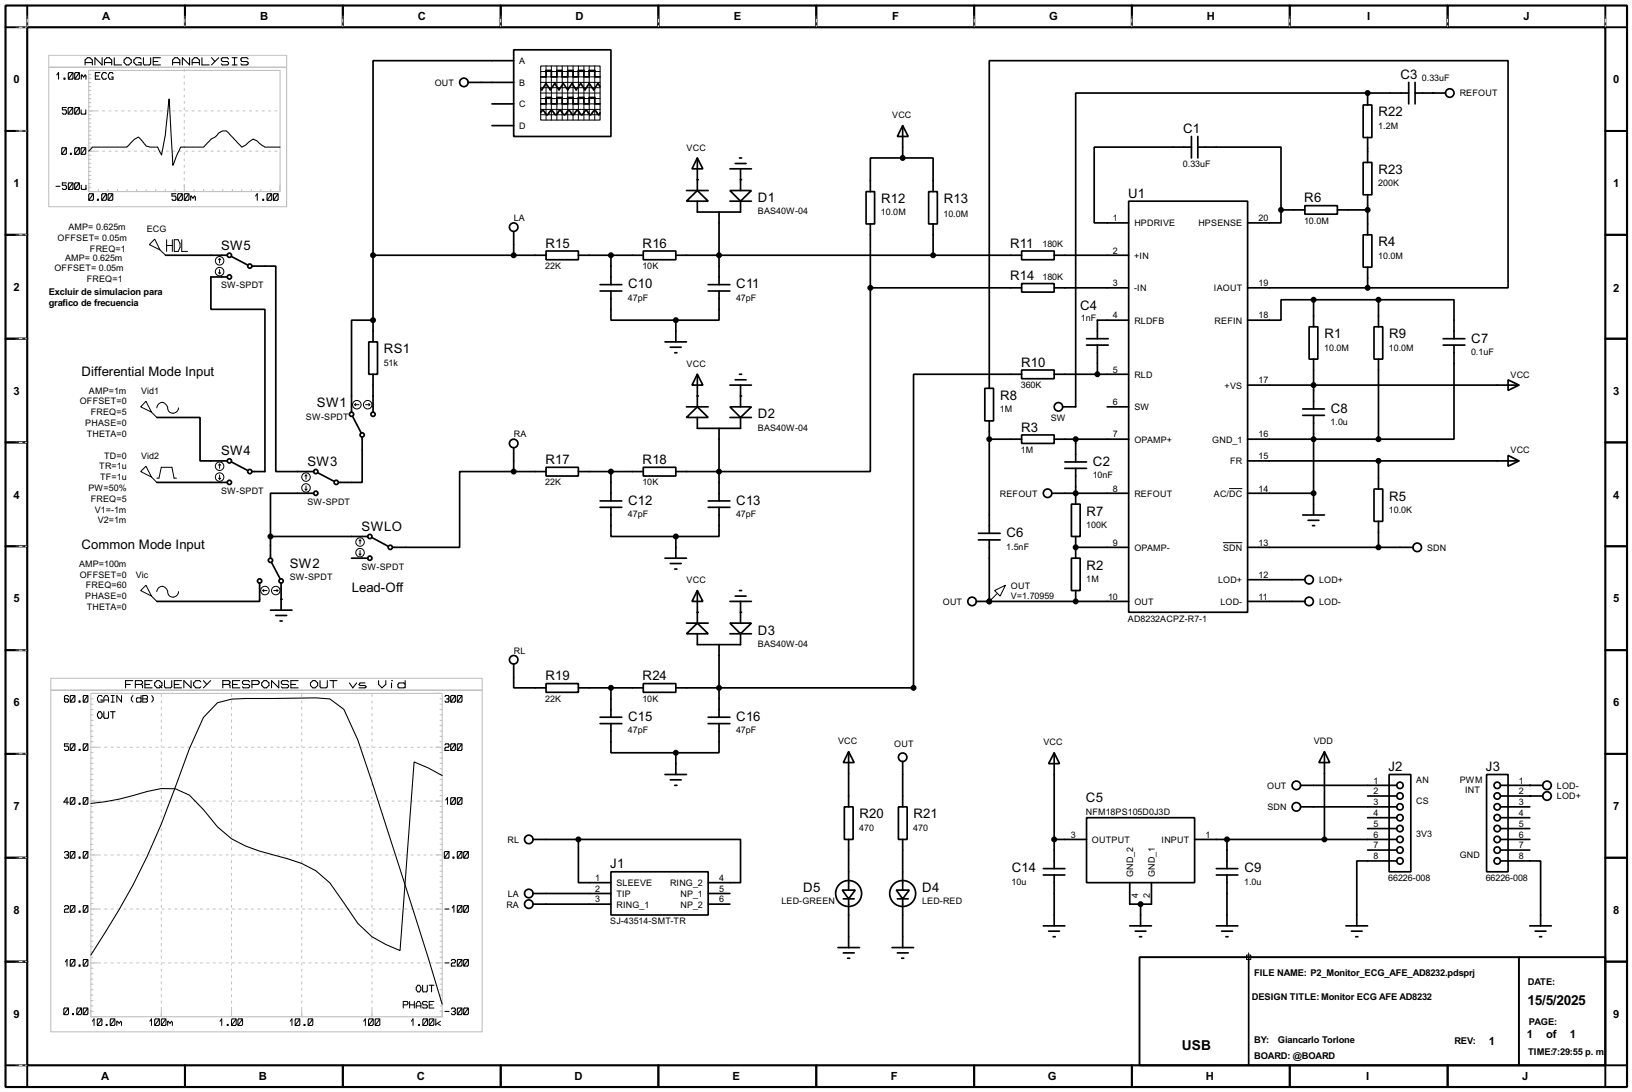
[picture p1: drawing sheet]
<svg xmlns="http://www.w3.org/2000/svg" width="383mm" height="256mm" viewBox="0 0 383 256" stroke-linecap="round" stroke-linejoin="round" font-family="sans-serif">
<path d="M1.3 1.3h381v254h-381zM6.4 6.4h370.8v243.8h-370.8z" fill="none" stroke="#000" stroke-width=".5"/>
<g fill="none" stroke="#000" stroke-width=".45">
<path d="M6.4 1.3v5.1h-5.1M43.5 1.3v5.1M80.6 1.3v5.1M117.7 1.3v5.1M154.7 1.3v5.1M191.8 1.3v5.1M228.9 1.3v5.1M266 1.3v5.1M303.1 1.3v5.1M340.2 1.3v5.1M377.2 1.3v5.1h5.1M1.3 30.8h5.1"/>
<path d="M377.2 30.8h5.1M1.3 55.2h5.1M377.2 55.2h5.1M1.3 79.6h5.1M377.2 79.6h5.1M1.3 103.9h5.1M377.2 103.9h5.1M1.3 128.3h5.1M377.2 128.3h5.1M1.3 152.7h5.1M377.2 152.7h5.1M1.3 177.1h5.1"/>
<path d="M377.2 177.1h5.1M1.3 201.5h5.1M377.2 201.5h5.1M1.3 225.9h5.1M267.8 224.8h109.4v25.4h-109.4zM356.9 224.8v25.4M377.2 225.9h5.1M1.3 250.2h5.1v5.1M43.5 250.2v5.1M80.6 250.2v5.1M117.7 250.2v5.1M154.7 250.2v5.1"/>
<path d="M191.8 250.2v5.1M228.9 250.2v5.1M266 250.2v5.1M303.1 250.2v5.1M340.2 250.2v5.1M382.3 250.2h-5.1v5.1"/>
</g>
<g fill="none" stroke="#fff" stroke-width=".23">
<path d="M3.9 6.4h2.3M6.4 3.9v2.3M43.3 16.3v28.7M43.5 3.9v2.3M80.6 3.9v2.3M117.7 3.9v2.3M154.7 3.9v2.3M191.8 3.9v2.3M228.9 3.9v2.3M266 3.9v2.3M303.1 3.9v2.3M340.2 3.9v2.3"/>
<path d="M377.2 3.9v2.3M3.9 30.8h2.3M21.1 35.5h44.5M21.1 26.1h44.5M3.9 55.2h2.3M3.9 79.6h2.3M3.9 103.9h2.3M3.9 128.3h2.3M3.9 152.7h2.3M3.9 177.1h2.3M21.6 175.5h82.1M37.9 163.1v75.7"/>
<path d="M54.4 163.1v75.7M70.9 163.1v75.7M87.4 163.1v75.7M21.6 188.2h82.1M3.9 201.5h2.3M21.6 213.5h82.1M21.6 200.8h82.1M3.9 225.9h2.3M21.6 226.2h82.1M3.9 250.2h2.3"/>
</g>
<g fill="none" stroke="#000" stroke-width=".23" stroke-dasharray=".5 1">
<path d="M3.9 6.4h2.3M6.4 3.9v2.3M43.5 3.9v2.3M80.6 3.9v2.3M117.7 3.9v2.3M154.7 3.9v2.3M191.8 3.9v2.3M228.9 3.9v2.3M266 3.9v2.3M303.1 3.9v2.3M340.2 3.9v2.3M377.2 3.9v2.3"/>
<path d="M3.9 30.8h2.3M3.9 55.2h2.3M3.9 79.6h2.3M3.9 103.9h2.3M3.9 128.3h2.3M3.9 152.7h2.3M3.9 177.1h2.3M3.9 201.5h2.3M3.9 225.9h2.3M3.9 250.2h2.3"/>
</g>
<g fill="none" stroke="#000" stroke-width=".23">
<path d="M127.1 19.4h13.9M127.1 16.8h13.9M127.1 18.1h13.9M128.3 15.5v12.7M129.6 15.5v12.7M130.9 15.5v12.7M132.1 15.5v12.7M133.4 15.5v12.7M134.7 15.5v12.7M135.9 15.5v12.7M137.2 15.5v12.7M138.5 15.5v12.7"/>
<path d="M139.8 15.5v12.7M127.1 20.6h13.9M127.1 23.2h13.9M127.1 24.4h13.9M127.1 25.7h13.9M127.1 27h13.9M127.1 21.9h13.9M36.4 56.2l1.2 2.5-2.5-1.2zM37.6 58.7l1.3 1.3M39.2 56.3v2.8M39.2 57.7h1.3M40.5 56.3v2.8"/>
<path d="M41 56.3h.9l.4 .9v.9l-.4 1h-.9zM42.7 56.3v2.8h1.4M51.4 64.1l.2 .2M51.6 60.8v1M51.6 63.3v1M51.6 60.8l.3 .2M51.6 60.8l-.2 .2M51.9 64.1l-.3 .2M34.3 94.3l1.3 2.5-2.5-1.2zM35.6 96.8l1.3 1.3M36.9 95.8a1.28 1.28 0 0 1 1.2-1.3 1.28 1.28 0 0 1 1.3 1.3 1.28 1.28 0 0 0 1.3 1.3 1.28 1.28 0 0 0 1.3-1.3M83.4 95.1h1"/>
<path d="M83.4 95.1l.2 .2M83.6 94.8l-.2 .3M85.9 95.1h1M86.7 94.8l.2 .3M86.9 95.1l-.2 .2M33.1 110.8l1.2-1.3 1.3 2.6zM35.6 112.1l1.3 1.2M36.9 112.3h.5l.5-2.5h2.5l.5 2.5h.6M51.4 112.3l.2 .3M51.6 109l.3 .3M51.6 109l-.2 .3M51.6 109v1"/>
<path d="M51.6 111.6v1M51.9 112.3l-.3 .3M71.7 114.9l.2 .2M71.9 111.6l.3 .2M71.9 111.6l-.2 .2M71.9 111.6v1M71.9 114.1v1M72.2 114.9l-.3 .2M288.8 114.8h3.1M33.1 138.7l1.2-1.2 1.3 2.5zM36.9 139a1.28 1.28 0 0 1 1.2-1.3 1.28 1.28 0 0 1 1.3 1.3 1.28 1.28 0 0 0 1.3 1.3 1.28 1.28 0 0 0 1.3-1.3M61.8 138.7l.2 .3"/>
<path d="M61.8 138.7h1M62 138.5l-.2 .2M64.3 138.7h1M65.1 138.5l.2 .2M65.3 138.7l-.2 .3M84.4 130.1l.2 .3M84.6 126.8l.3 .3M84.6 126.8l-.2 .3M84.6 126.8v1M84.6 129.3v1.1M84.9 130.1l-.3 .3M233.7 138.7l2.6-1.2-1.3 2.5z"/>
<path d="M234.2 139.5l-1.7 1.8M287.4 127.5h4.5M35.6 140l1.3 1.3M24 163.6l-.2-.2h-.5l-.4 .5v.5l.4 .5h.7v-.5h-.3M24.4 164.4h1.1M24.4 164.9v-1l.4-.5h.4l.3 .5v1M26.1 164.9h.8M26.1 163.4h.8M26.5 163.4v1.5M28.6 163.4v1.5l-1.1-1.5v1.5M31.3 163.4l-.4 .5v.5l.4 .5M33.2 164.2l-.2-.3h-.8l-.1 .3 .1 .7h.8l.2-.2"/>
<path d="M33.2 163.4v1.5M33.6 163.4h.9l.2 .2-.2 .6 .2 .5-.2 .2h-.9zM33.6 164.2h.9M35.7 163.4l.3 .5v.5l-.3 .5M21.7 239.9l.4-.6v1.6M23 239.3h.8l.2 .3v1l-.2 .3h-.8l-.1-.3v-1zM24 239.3l-1.1 1.6M26.1 239.3h.7l.2 .3v1l-.2 .3h-.7l-.2-.3v-1zM27 239.3l-1.1 1.6M27.5 239.9v1M35.2 239.9l.4-.6v1.6M36.5 239.3h.8l.2 .3v1l-.2 .3h-.8l-.1-.3v-1z"/>
<path d="M37.5 239.3l-1.1 1.6M38.1 239.3h.7l.2 .3v1l-.2 .3h-.7l-.2-.3v-1zM39 239.3l-1.1 1.6M39.4 239.9v1M51.7 239.9l.4-.6v1.6M54.6 239.3h.7l.2 .3v1l-.2 .3h-.7l-.2-.3v-1zM55.5 239.3l-1.1 1.6M56.1 239.3h.7l.2 .3v1l-.2 .3h-.7l-.2-.3v-1zM57 239.3l-1.1 1.6M68.2 239.9l.4-.6v1.6M69.5 239.3h.8l.2 .3v1l-.2 .3h-.8l-.1-.3v-1zM70.5 239.3l-1.1 1.6"/>
<path d="M72.6 239.3h.7l.2 .3v1l-.2 .3h-.7l-.2-.3v-1zM73.5 239.3l-1.1 1.6M85.5 239.9l.4-.6v1.6M86.8 239.3h.7l.2 .3v1l-.2 .3h-.7l-.2-.3v-1zM87.7 239.3l-1.1 1.6M88.3 239.3h.8l.2 .3v1l-.2 .3h-.8l-.1-.3v-1zM89.3 239.3l-1.1 1.6M94.8 236h.9l.2-.5-.2-.3h-.9v1.6M96.3 236h1.1M96.3 235.2v1.6M96.7 239.9l.4-.6v1.6M97.4 235.2v1.6"/>
<path d="M97.8 236.8v-1l.4-.6h.4l.3 .6v1M97.8 236.3h1.1M99.5 239.3h.8l.2 .3v1l-.2 .3h-.8l-.1-.3v-1zM100.4 235.5l-.2-.3h-.7l-.2 .3 .2 .5h.7l.2 .5-.2 .3h-.7l-.2-.3M100.5 239.3l-1.1 1.6M100.9 236h.7M101 239.3h.8l.2 .3v1l-.2 .3h-.8l-.1-.3v-1zM102 235.2h-1.1v1.6h1.1M102 239.3l-1.1 1.6M102.4 239.3v1.6M103.5 239.9l-1.1 .7M292.4 224.8h2"/>
<path d="M292.9 224.3h1v1.1h-1zM293.4 223.8v2.1M25 240.6h.2v.3h-.2zM27.5 240.1l.1-.2 .4 .5 .4-.5 .2 .2v.8M39.4 240.1l.2-.2 .4 .5 .3-.5 .2 .2v.8M53.4 240.6h.2v.3h-.2zM71.5 240.6h.2v.3h-.2zM98.4 240.6h.2v.3h-.2zM102.8 240.4l.7 .5"/>
<circle cx="51.6" cy="61.3" r="1"/>
<circle cx="51.6" cy="63.8" r="1"/>
<circle cx="83.8" cy="95.1" r="1"/>
<circle cx="86.4" cy="95.1" r="1"/>
<circle cx="51.6" cy="109.5" r="1"/>
<circle cx="51.6" cy="112.1" r="1"/>
<circle cx="71.9" cy="114.6" r="1"/>
<circle cx="71.9" cy="112.1" r="1"/>
<circle cx="62.2" cy="138.7" r="1"/>
<circle cx="64.8" cy="138.7" r="1"/>
<circle cx="84.6" cy="127.3" r="1"/>
<circle cx="84.6" cy="129.8" r="1"/>
</g>
<g fill="none" stroke="#000" stroke-width=".4">
<path d="M110 19.4h10.7M120.7 11.7h22.9v20.4h-22.9zM120.7 14.3h-33v45.7M127.1 18.1h1.2v-1.5h1.3v1.5h1.3v-1.5h1.2v1.5h1.3v-1.5h1.3v1.5h1.2v-1.5h1.3v1.5h1.3v-1.5h1.3v1.5h1.2M331 19.4v5M332.5 19.4v5M115.6 24.4h5.1M115.6 29.5h5.1M127.1 26.5l.5-.5 .4 .3a.58 .58 0 0 0 .6 .7 .58 .58 0 0 0 .5-.7l.2-.2a.6 .6 0 0 1 .9 .5l.4 .4 .4-.4a.58 .58 0 0 1 .6-.6 .58 .58 0 0 1 .6 .6l.2 .2a.6 .6 0 0 0 .8-.5l.5-.3 .4 .3a.58 .58 0 0 0 .6 .7 .58 .58 0 0 0 .5-.7l.5-.3 .5 .5a.54 .54 0 0 0 .7 .3l.2-.2a.58 .58 0 0 1 .6-.6 .58 .58 0 0 1 .6 .6l.4 .4 .5-.5a.54 .54 0 0 1 .8-.4l.8 .9 .2-.5M127.1 24.4h1.2v-1.5h1.3v1.5h1.3v-1.5h1.2v1.5h1.3v-1.5h1.3v1.5h1.2v-1.5h1.3v1.5h1.3v-1.5h1.3v1.5h1.2M141 20.4l-.5-.8-1 1.5-1-1.5-1 1.5-1-1.5-1.1 1.5-1-1.5-1 1.5-1-1.5-1 1.5-1-1.5-1.1 1.5-1-1.5-1 1.5-.2-.2M163.9 37.1l1.3 2.6h-2.6z"/>
<path d="M163.9 37.1v7.7M171.5 39.7h5.1M172.8 38.4h2.5M173.8 37.1h.5M174 39.7v5.1M212.1 29.5l1.3 2.6h-2.5zM212.1 37.1h-7.6v7.9M212.1 37.1h7.2v7.9M212.1 29.5v7.6M280 34.6h-22.9v17.8h8.1M280 32.1v5M281.5 34.6h19.5v14.7"/>
<path d="M281.5 32.1v5M320.3 24.7h2.1v7.6h-2.1zM320.3 38.2h2.1v7.6h-2.1zM321.4 21.9h-68.6v73.7h-3.1M321.4 21.9v2.8M321.4 32.3v5.9M321.4 21.9h9.6M332.5 21.9h7.2M38.9 60h14.5M87.7 60v20.3M87.7 60h40.6M120.7 54.4v5.6"/>
<path d="M128.3 59h7.6v2h-7.6zM135.9 60h15.3M143.6 60v6.9M151.2 59h7.6v2h-7.6zM158.8 60h81.3M161.3 47.3l2.6-2.5 2.5 2.5zM161.3 44.8h5.1M163.9 47.3v2.5h10.1v-2.5M169 49.8v17.1M171.5 44.8h5.1l-2.6 2.5zM171.5 47.3h5.1M203.5 45h2v7.6h-2z"/>
<path d="M204.5 52.6v15M218.2 45h2.1v7.6h-2.1zM219.3 52.6v7.4M240.1 59h7.6v2h-7.6zM247.7 60h17.5M265.2 47.3h28v96.5h-28zM301 49.3v3.1h-7.8M301 49.3h5.6M306.6 48.3h7.7v2h-7.7zM314.3 49.3h7.1M320.3 55.2h2.1v7.6h-2.1zM321.4 45.8v9.4"/>
<path d="M53.4 65.1h-3.8v7.6h12.7v38.1h-3.1M54.4 60.3l3.8 2M59.2 62.5h5.6v48.3h8.9M87.7 75.2h-5.1v21.6M141 68.4h5.1M141 66.9h5.1M143.6 68.4v6.8h15.2M158.8 75.2v5.1M166.4 68.4h5.1M166.4 66.9h5.1M169 68.4v6.8h-10.2M204.5 67.6v43.2h-45.7"/>
<path d="M204.5 67.6h35.6M240.1 66.6h7.6v2h-7.6zM247.7 67.6h17.5M255.3 79.6h5.1M265.2 75.2h-7.3v4.4M293.2 67.6h28.2M307.6 76.8h2.1v7.6h-2.1zM308.7 70.4h-7.7v4.8h-7.8M308.7 70.4v6.4M308.7 70.4h15.2M321.4 67.6h33v-53.3h-121.9v76.9M321.4 62.8v4.8"/>
<path d="M322.9 76.8h2v7.6h-2zM323.9 70.4h17.8v9.2M323.9 70.4v6.4M339.1 79.6h5.1M36.9 98.1h10.1v10.2h6.4M82.9 97.8l2 3.9M86.7 80.3h2v7.6h-2zM87.7 87.9v8.9M156.3 80.3h5M157.5 81.6h2.6M158.6 82.9h.5M161.3 98.1l2.6-2.5 2.5 2.5z"/>
<path d="M161.3 95.6h5.1M163.9 87.9l1.3 2.6h-2.6zM163.9 87.9v7.7M163.9 98.1v2.5h10.1v-2.5M171.5 95.6h5.1l-2.6 2.5zM171.5 90.5h5.1M171.5 98.1h5.1M172.8 89.2h2.5M173.8 87.9h.5M174 90.5v5.1M231.4 91.2h2.1v7.7h-2.1zM232.5 98.9v26.4"/>
<path d="M240.1 86.9h7.6v2.1h-7.6zM240.1 87.9h-25.4v73.7h-55.9M247.7 87.9h17.5M255.3 81.1h5.1M257.9 81.1v6.8M260.2 95.6h5M293.2 90.5h63.7M306.1 97.6h5.1M306.1 96.1h5.1M308.7 84.4v11.7M308.7 97.6v23.4M323.9 84.4v18.8"/>
<path d="M339.1 81.1h5.1M341.7 81.1v22.1h-17.8M354.4 89.2l2.5 1.3-2.5 1.2zM36.9 113.3h16.5M54.4 108.5l3.8 2M73.7 115.9h-10.1v10.1M74.7 111.1l3.8 2M85.1 102.7v10.6h-5.5M120.7 110.8h-12.7v17.8h-15.7M120.7 110.8h7.6M120.7 105.2v5.6M128.3 109.8h7.6v2h-7.6z"/>
<path d="M135.9 110.8h15.3M141 119.2h5.1M141 117.7h5.1M143.6 119.2v6.8h15.2M143.6 110.8v6.9M151.2 109.8h7.6v2h-7.6zM166.4 119.2h5.1M166.4 117.7h5.1M169 119.2v6.8h-10.2M169 100.6v17.1M232.5 103.2h7.6M240.1 102.2h7.6v2h-7.6z"/>
<path d="M247.2 115.9h18M247.7 103.2h17.5M250.2 110h5.1M250.2 108.5h5.1M251.8 118.4h2v7.6h-2zM252.8 103.2v5.3M252.8 110v8.4M293.2 115.9h15.5M293.2 103.2h30.7M293.2 108.3h63.7M322.9 114.9h2v7.6h-2zM323.9 108.3v6.6"/>
<path d="M354.4 107l2.5 1.3-2.5 1.2zM61 137v4.3h-24.1M63.6 126v5.1M63.6 126h22.8M63.8 132.1l2 3.8M66.1 137v6.3M82.6 131.1h3.8M87.4 126.3l3.8 2M156.3 131.1h5M157.5 132.4h2.6M158.6 133.7h.5M158.8 126v5.1"/>
<path d="M163.9 138.7l1.3 2.6h-2.6zM163.9 138.7v7.7M173.8 138.7h.5M229.9 126.8h5.1M229.9 125.3h5.1M232.5 126.8v14.5M251.8 131.1h2v7.6h-2zM252.8 126v5.1M252.8 138.7v2.6M252.8 128.6h12.4M293.2 136.2h13.4M293.2 128.6h38.8"/>
<path d="M306.1 121h5.1M307.4 122.2h2.5M308.4 123.5h.5M323.9 122.5v6.1M63.6 143.3h5M64.8 144.6h2.6M65.8 145.9h.5M120.7 156v5.6h7.6M161.3 148.9l2.6-2.5 2.5 2.5zM161.3 146.4h5.1M163.9 148.9v2.5h10.1v-2.5M169 151.4v17.1"/>
<path d="M171.5 146.4h5.1l-2.6 2.5zM171.5 141.3h5.1M171.5 148.9h5.1M172.8 140h2.5M174 141.3v5.1M229.4 141.3h35.8M293.2 141.3h13.4M128.3 160.6h7.6v2h-7.6zM135.9 161.6h15.3M141 170h5.1M141 168.5h5.1M143.6 170v6.8h15.2"/>
<path d="M143.6 161.6v6.9M151.2 160.6h7.6v2h-7.6zM158.8 176.8v5.1M166.4 170h5.1M166.4 168.5h5.1M169 170v6.8h-10.2M199.4 176.6l1.3 2.5h-2.5zM199.4 176.6v12.9M212.1 178.9v10.6M247.7 176.8l1.3 2.6h-2.6zM247.7 176.8v27.2M311.2 176.6l1.3 2.5h-2.6z"/>
<path d="M311.2 176.6v20.6M125.3 197.2h10.6M135.9 197.2h38.1v10.1h-7.6M135.9 197.2v10.1h7.7M156.3 181.9h5M157.5 183.2h2.6M158.6 184.5h.5M198.4 189.5h2.1v7.7h-2.1zM199.4 197.2v11.9M211.1 189.5h2.1v7.7h-2.1zM212.1 197.2v11.9M247.7 197.2h7.6"/>
<path d="M255.3 192.1h25.4v15.2h-25.4zM280.7 197.2h47.5M288.3 197.2v6.8M305.6 184.5h22.6M305.6 189.5h22.6M321.4 187h6.8M321.4 192.1h6.8M321.4 194.6h6.8M321.4 199.7h6.8M326.4 181.9h5.1v22.9h-5.1zM349.3 181.9h5.1v22.9h-5.1zM352.6 197.2h6.9"/>
<path d="M352.6 184.5h9.9M352.6 189.5h6.9M352.6 187h9.9M352.6 192.1h6.9M352.6 194.6h6.9M352.6 199.7h6.9M125.3 209.9h18.3M125.3 212.4h18.3M143.6 204.8h22.8v10.1h-22.8zM166.4 209.9h5.1M166.4 212.4h5.1M197.9 209.1h3.1l-1.6 2z"/>
<path d="M198.2 211.1h2.5M199.4 211.1v11.5M210.6 209.1h3.1l-1.6 2zM210.9 211.1h2.5M212.1 211.1v11.5M245.2 217.5h5M245.2 205.5h5M245.2 204h5M246.4 218.7h2.6M247.7 205.5v12M265.5 207.3v5.1h5.1v-5.1M265.5 217.5h5.1"/>
<path d="M266.8 218.7h2.5M268 212.4v5.1M285.8 217.5h5.1M285.8 205.5h5.1M285.8 204h5.1M287.1 218.7h2.5M288.3 205.5v12M316.3 217.5h5.1M317.6 218.7h2.5M328.2 202.2h-9.4v15.3M352.6 202.2h9.4v15.3M359.5 217.5h5"/>
<path d="M360.7 218.7h2.6M196.9 222.6h5.1M198.2 223.8h2.5M199.2 225.1h.5M209.6 222.6h5.1M210.9 223.8h2.5M211.9 225.1h.5M247.5 220h.5M267.8 220h.5M288.1 220h.5M293.4 225.1v25.1M318.6 220h.5"/>
<path d="M361.8 220h.5"/>
<circle cx="109" cy="19.4" r="1"/>
<circle cx="340.6" cy="21.9" r="1"/>
<circle cx="53.9" cy="60" r=".5"/>
<circle cx="120.7" cy="53.4" r="1"/>
<circle cx="53.9" cy="65.1" r=".5"/>
<circle cx="58.7" cy="62.5" r=".5"/>
<circle cx="82.6" cy="97.3" r=".5"/>
<circle cx="87.6" cy="97.3" r=".5"/>
<circle cx="248.7" cy="95.6" r="1"/>
<circle cx="53.9" cy="108.3" r=".5"/>
<circle cx="53.9" cy="113.3" r=".5"/>
<circle cx="58.7" cy="110.8" r=".5"/>
<circle cx="74.2" cy="115.9" r=".5"/>
<circle cx="74.2" cy="110.8" r=".5"/>
<circle cx="79" cy="113.3" r=".5"/>
<circle cx="85.1" cy="102.2" r=".5"/>
<circle cx="120.7" cy="104.2" r="1"/>
<circle cx="246.1" cy="115.9" r="1"/>
<circle cx="61" cy="136.5" r=".5"/>
<circle cx="63.5" cy="131.6" r=".5"/>
<circle cx="66" cy="136.5" r=".5"/>
<circle cx="86.9" cy="131.1" r=".5"/>
<circle cx="86.9" cy="126" r=".5"/>
<circle cx="91.7" cy="128.6" r=".5"/>
<circle cx="307.6" cy="136.2" r="1"/>
<circle cx="333" cy="128.6" r="1"/>
<circle cx="120.7" cy="155" r="1"/>
<circle cx="228.4" cy="141.3" r="1"/>
<circle cx="307.6" cy="141.3" r="1"/>
<circle cx="212.1" cy="177.9" r="1"/>
<circle cx="124.2" cy="197.2" r="1"/>
<circle cx="304.6" cy="189.5" r="1"/>
<circle cx="304.6" cy="184.5" r="1"/>
<circle cx="328.9" cy="197.2" r=".75"/>
<circle cx="328.9" cy="194.6" r=".75"/>
<circle cx="328.9" cy="184.5" r=".75"/>
<circle cx="328.9" cy="189.5" r=".75"/>
<circle cx="328.9" cy="199.7" r=".75"/>
<circle cx="328.9" cy="192.1" r=".75"/>
<circle cx="328.9" cy="187" r=".75"/>
<circle cx="351.8" cy="187" r=".75"/>
<circle cx="351.8" cy="192.1" r=".75"/>
<circle cx="351.8" cy="197.2" r=".75"/>
<circle cx="351.8" cy="184.5" r=".75"/>
<circle cx="351.8" cy="194.6" r=".75"/>
<circle cx="351.8" cy="199.7" r=".75"/>
<circle cx="351.8" cy="189.5" r=".75"/>
<circle cx="363.5" cy="184.5" r="1"/>
<circle cx="363.5" cy="187" r="1"/>
<circle cx="124.2" cy="209.9" r="1"/>
<circle cx="124.2" cy="212.4" r="1"/>
<circle cx="199.4" cy="209.9" r="3.1"/>
<circle cx="212.1" cy="209.9" r="3.1"/>
<circle cx="328.9" cy="202.2" r=".75"/>
<circle cx="351.8" cy="202.2" r=".75"/>
</g>
<g fill="#000">
<circle cx="163.9" cy="42.2" r=".2"/>
<circle cx="174" cy="42.2" r=".2"/>
<circle cx="163.9" cy="93" r=".2"/>
<circle cx="174" cy="93" r=".2"/>
<circle cx="252.8" cy="115.9" r=".2"/>
<circle cx="252.8" cy="128.6" r=".2"/>
<circle cx="66.1" cy="140.8" r=".2"/>
<circle cx="163.9" cy="143.8" r=".2"/>
<circle cx="174" cy="143.8" r=".2"/>
<circle cx="232.5" cy="141.3" r=".2"/>
<circle cx="252.8" cy="141.3" r=".2"/>
<circle cx="359.5" cy="187" r=".2"/>
<circle cx="359.5" cy="184.5" r=".2"/>
</g>
<g fill="#000" stroke="#000" stroke-width=".4">
<circle cx="212.1" cy="37.1" r=".5"/>
<circle cx="321.3" cy="21.9" r=".5"/>
<circle cx="87.6" cy="60" r=".5"/>
<circle cx="120.7" cy="60" r=".5"/>
<circle cx="143.5" cy="60" r=".5"/>
<circle cx="168.9" cy="60" r=".5"/>
<circle cx="219.2" cy="60" r=".5"/>
<circle cx="301" cy="49.3" r=".5"/>
<circle cx="321.3" cy="49.3" r=".5"/>
<circle cx="87.6" cy="75.2" r=".5"/>
<circle cx="158.8" cy="75.2" r=".5"/>
<circle cx="204.5" cy="67.6" r=".5"/>
<circle cx="308.6" cy="70.4" r=".5"/>
<circle cx="321.3" cy="67.6" r=".5"/>
<circle cx="323.9" cy="70.4" r=".5"/>
<circle cx="257.8" cy="87.9" r=".5"/>
<circle cx="308.6" cy="90.5" r=".5"/>
<circle cx="120.7" cy="110.8" r=".5"/>
<circle cx="143.5" cy="110.8" r=".5"/>
<circle cx="168.9" cy="110.8" r=".5"/>
<circle cx="232.4" cy="103.2" r=".5"/>
<circle cx="252.7" cy="103.2" r=".5"/>
<circle cx="252.7" cy="115.9" r=".5"/>
<circle cx="308.6" cy="115.9" r=".5"/>
<circle cx="308.6" cy="103.2" r=".5"/>
<circle cx="323.9" cy="108.3" r=".5"/>
<circle cx="323.9" cy="103.2" r=".5"/>
<circle cx="63.5" cy="126" r=".5"/>
<circle cx="158.8" cy="126" r=".5"/>
<circle cx="252.7" cy="128.6" r=".5"/>
<circle cx="323.9" cy="128.6" r=".5"/>
<circle cx="232.4" cy="141.3" r=".5"/>
<circle cx="252.7" cy="141.3" r=".5"/>
<circle cx="143.5" cy="161.6" r=".5"/>
<circle cx="158.8" cy="176.8" r=".5"/>
<circle cx="168.9" cy="161.6" r=".5"/>
<circle cx="214.6" cy="161.6" r=".5"/>
<circle cx="135.9" cy="197.2" r=".5"/>
<circle cx="247.7" cy="197.2" r=".5"/>
<circle cx="288.3" cy="197.2" r=".5"/>
<circle cx="311.2" cy="197.2" r=".5"/>
<circle cx="268" cy="212.4" r=".5"/>
</g>
<g fill="none" stroke="#000" stroke-width=".25">
<path d="M13.4 17.6l.4-.5v1.5M15.1 18.4h.2v.2h-.2zM16.2 17.1h.8l.2 .2v1.1l-.2 .2h-.8l-.1-.2v-1.1zM17.2 17.1l-1.1 1.5M17.7 17.1h.8l.2 .2v1.1l-.2 .2h-.8l-.1-.2v-1.1zM18.7 17.1l-1.1 1.5M19.1 17.6v1M19.1 17.9l.2-.3 .4 .5 .3-.5 .2 .3v.7M20 15.3v-1.2l.6-.5h.5l.6 .5v1.2M20 14.7h1.7M22.4 17.9h.8M23.5 17.1h-1.1v1.5h1.1"/>
<path d="M24 13.6v1.7l-1.7-1.7v1.7M24.6 15.3v-1.2l.5-.5h.6l.6 .5v1.2M24.6 14.7h1.7M25 17.3l-.2-.2h-.5l-.4 .5v.5l.4 .5h.5l.2-.2M26.6 17.3l-.2-.2h-.6l-.3 .5v.5l.3 .5h.8v-.5h-.4M26.9 13.6v1.7h1.7M29.2 14.1l.5-.5h.6l.6 .5v.6l-.6 .6h-.6l-.5-.6zM33.2 13.9l-.3-.3h-.9l-.5 .5v.6l.5 .6h1.2v-.6h-.6M33.7 13.6v1.4l.3 .3h1.1l.3-.3v-1.4M36 14.5h1.1M37.7 13.6h-1.7v1.7h1.7M40.6 15.3v-1.2l.5-.5h.6l.6 .5v1.2"/>
<path d="M40.6 14.7h1.7M44.6 13.6v1.7l-1.7-1.7v1.7M45.2 15.3v-1.2l.5-.5h.6l.6 .5v1.2M45.2 14.7h1.7M47.5 13.6v1.7h1.7M49.7 13.6l.8 .9M51.4 13.6l-1.7 1.7M53.7 13.9l-.3-.3h-1.1l-.3 .3 .3 .6h1.1l.3 .2v.3l-.3 .3h-1.1l-.3-.3M54.6 13.6h1.1M54.6 15.3h1.1M55.1 13.6v1.7M58.3 13.9l-.3-.3h-1.1l-.3 .3 .3 .6h1.1l.3 .2v.3l-.3 .3h-1.1l-.3-.3"/>
<path d="M127.1 15.5h13.9v12.7h-13.9zM14.7 34.7h.7l.2 .3v1l-.2 .3h-.7l-.2-.3v-1zM15.6 25.3h-.9v.5h.7l.2 .3v.5l-.2 .2h-.5l-.2-.2M15.6 34.7l-1.1 1.6M16.2 25.3h.7l.2 .2v1.1l-.2 .2h-.7l-.2-.2v-1.1zM16.6 36h.2v.3h-.2zM17.1 25.3l-1.1 1.5M17.7 25.3h.8l.2 .2v1.1l-.2 .2h-.8l-.1-.2v-1.1zM17.7 34.7h.8l.2 .3v1l-.2 .3h-.8l-.1-.3v-1zM18.7 34.7l-1.1 1.6M18.7 25.3l-1.1 1.5M19.1 25.8l.1 1h.8l.2-.2"/>
<path d="M19.2 34.7h.8l.2 .3v1l-.2 .3h-.8l-.1-.3v-1zM20.2 25.8v1M20.2 34.7l-1.1 1.6M65.8 34.6h-1.8a3.6 3.6 0 0 1-3.7-1.5l-.6-.3a.66 .66 0 0 0-.8 .3l-1.1 1-1 .5-2.8-3a1.63 1.63 0 0 0-2.7-.2l-.7 .8a7.3 7.3 0 0 0-2.7 2.4h-5.4l-1.9 4.3-.8-15.7-.9 8.6-.9 4.7-.9-1.9h-1.3a2.11 2.11 0 0 1-2.3-1.4l-.7-.8a.53 .53 0 0 0-.9 .2l-1.5 1.4a1.39 1.39 0 0 1-1.7 .6h-5.7a1.8 1.8 0 0 0-2.1 .9M13.2 43.8h.9M15.6 43h-.9v.5h.7l.2 .3v.5l-.2 .2h-.5l-.2-.2M16.2 43h.8l.2 .2v1.1l-.2 .2h-.8l-.1-.2v-1.1zM17.2 43l-1.1 1.5M17.7 43h.8l.2 .2v1.1l-.2 .2h-.8l-.1-.2v-1.1zM18.7 43l-1.1 1.5M19.1 43.5l.2 1h.7l.2-.2M20.2 43.5v1"/>
<path d="M21 45.5h.8l.2 .3v1l-.2 .3h-.8l-.1-.3v-1zM22 45.5l-1.1 1.6M22.9 46.8h.2v.3h-.2zM24.1 45.5h.7l.2 .3v1l-.2 .3h-.7l-.2-.3v-1zM25 45.5l-1.1 1.6M25.6 45.5h.7l.2 .3v1l-.2 .3h-.7l-.2-.3v-1zM26.5 45.5l-1.1 1.6M41.4 45.5h-1v.6h.8l.2 .2v.5l-.2 .3h-.6l-.2-.3M41.9 45.5h.8l.2 .3v1l-.2 .3h-.8l-.1-.3v-1zM42.9 45.5l-1.1 1.6M43.5 45.5h.7l.2 .3v1l-.2 .3h-.7l-.2-.3v-1zM44.4 45.5l-1.1 1.6"/>
<path d="M44.8 46.1v1M44.8 46.3l.2-.2 .4 .5 .3-.5 .2 .2v.8M60.1 46.1l.4-.6v1.6M61.8 46.8h.2v.3h-.2zM62.9 45.5h.8l.2 .3v1l-.2 .3h-.8l-.1-.3v-1zM63.9 45.5l-1.1 1.6M64.4 45.5h.8l.2 .3v1l-.2 .3h-.8l-.1-.3v-1zM65.4 45.5l-1.1 1.6M31.2 159.9h-1.7v1.7M35.8 159.9h-1.7v1.7h1.7M36.9 159.9h.6l.6 .5v.6l-.6 .6h-.6l-.5-.6v-.6zM38.7 159.9v1.4l.2 .3h1.2l.3-.3v-1.4"/>
<path d="M42.7 159.9h-1.7v1.7h1.7M44.9 159.9v1.7l-1.7-1.7v1.7M47.8 159.9l.8 .9M49.5 159.9l-1.7 1.7M56.4 159.9h-1.7v1.7h1.7M62.1 159.9h.5l.6 .5v.6l-.6 .6h-.5l-.6-.6v-.6zM65.5 159.9v1.7l-1.7-1.7v1.7M70.1 159.9h-1.7v1.7h1.7M73.5 159.9h.6l.6 .5v.6l-.6 .6h-.6l-.5-.6v-.6zM75.2 159.9v1.4l.3 .3h1.1l.3-.3v-1.4M77.5 159.9h1.7M78.3 159.9v1.7"/>
<path d="M89 159.9v.9l.8 .8 .9-.8v-.9M92 159.9h.1M95.2 159.9v1.7M16.1 163.6l-.2-.2h-.5l-.2 .2v1.1l.2 .2h.5l.2-.2-.2-.5h-.7M16.1 174.7h-.9v.6h.7l.2 .2v.5l-.2 .3h-.5l-.2-.3M16.7 163.4h.7l.2 .2v1.1l-.2 .2h-.7l-.2-.2v-1.1zM16.7 174.7h.7l.2 .3v1l-.2 .3h-.7l-.2-.3v-1zM17.6 174.7l-1.1 1.6M17.6 163.4l-1.1 1.5M18.6 164.7h.2v.2h-.2zM18.6 176h.2v.3h-.2zM19.7 163.4h.8l.2 .2v1.1l-.2 .2h-.8l-.1-.2v-1.1z"/>
<path d="M19.7 174.7h.8l.2 .3v1l-.2 .3h-.8l-.1-.3v-1zM20.7 174.7l-1.1 1.6M20.7 163.4l-1.1 1.5M23.3 167.2h.4l.3 .5v.5l-.3 .5h-.4l-.4-.5v-.5zM24.4 167.2v1.3l.2 .2h.7l.2-.2v-1.3M26 167.2h1.1M26.5 167.2v1.5M29.5 160.8h1.1M31.8 160.8h1.4M33.2 160.8l.3-.4v-.2l-.3-.3h-1.4v1.7M33.2 160.8l.3 .2v.6M34.1 160.8h1.1"/>
<path d="M37.5 161l.6 .6M41 160.8h1.1M47.2 160.2l-.3-.3h-.8l-.6 .5v.6l.6 .6h.8l.3-.3M52.4 160.8h1.4M53.8 160.8l.3-.4v-.2l-.3-.3h-1.4v1.7M53.8 160.8l.3 .2v.6M54.7 160.8h1.1M58.7 160.2l-.3-.3h-1.2l-.2 .3 .2 .6h1.2l.3 .2v.3l-.3 .3h-1.2l-.2-.3M59.2 160.8h1.4l.3-.6-.3-.3h-1.4v1.7M67.8 160.2l-.3-.3h-1.1l-.3 .3 .3 .6h1.1l.3 .2v.3l-.3 .3h-1.1l-.3-.3M68.4 160.8h1.1M82.1 160.4l.8 1.2 .9-1.2"/>
<path d="M85.8 160.4h-1.2l-.2 .4 .2 .2h1.2l.3 .3-.3 .3h-1.4M92 160.4v1.2M95.2 160.8l-.3-.4h-1.1l-.3 .4v.5l.3 .3h1.1l.3-.3M104.6 175l.2-.3h.5l.2 .3-.2 .5h-.5l-.2 .3v.5h.9M104.6 163.6l.2-.2h.5l.2 .2-.2 .6M105 164.2h.3M105.3 164.2l.2 .2-.2 .5h-.5l-.2-.2M106.1 174.7h.7l.2 .3v1l-.2 .3h-.7l-.2-.3v-1zM106.1 163.4h.7l.2 .2v1.1l-.2 .2h-.7l-.2-.2v-1.1zM107 174.7l-1.1 1.6M107 163.4l-1.1 1.5M107.6 174.7h.8l.2 .3v1l-.2 .3h-.8l-.1-.3v-1z"/>
<path d="M107.6 163.4h.8l.2 .2v1.1l-.2 .2h-.8l-.1-.2v-1.1zM108.6 174.7l-1.1 1.6M108.6 163.4l-1.1 1.5M16.1 188.4h-1.1l.8-1v1.5M16.7 187.4h.7l.2 .2v1.1l-.2 .2h-.7l-.2-.2v-1.1zM17.6 187.4l-1.1 1.5M18.6 188.7h.2v.2h-.2zM19.7 187.4h.8l.2 .2v1.1l-.2 .2h-.8l-.1-.2v-1.1zM20.7 187.4l-1.1 1.5M103.9 182.2l-3.3-1.8-3.3-1.4-3.3 44.3-3.3-1.4-3.3-1.9-3.3-3.1-6.6-9.5-3.3-2.9-3.3-1.7-3.3-1.1-6.6-1.8a21.6 21.6 0 0 1-13.2-9.7l-3.3-3.4-3.3-1.5-3.3-.1-3.3 .7a58.4 58.4 0 0 1-13.2 2.8M104.8 187.9l.4-.5v1.5M106.1 187.4h.7l.2 .2v1.1l-.2 .2h-.7l-.2-.2v-1.1z"/>
<path d="M107 187.4l-1.1 1.5M107.6 187.4h.8l.2 .2v1.1l-.2 .2h-.8l-.1-.2v-1.1zM108.6 187.4l-1.1 1.5M15.2 200.3l.2-.3h.5l.2 .3-.2 .5M15.2 213l.2-.3h.5l.2 .3-.2 .5h-.5l-.2 .3v.5h.9M15.6 200.8h.3M15.9 200.8l.2 .3-.2 .5h-.5l-.2-.3M16.7 200h.7l.2 .3v1l-.2 .3h-.7l-.2-.3v-1zM16.7 212.7h.7l.2 .3v1l-.2 .3h-.7l-.2-.3v-1zM17.6 212.7l-1.1 1.6M17.6 200l-1.1 1.6M18.6 201.3h.2v.3h-.2z"/>
<path d="M18.6 214h.2v.3h-.2zM19.7 200h.8l.2 .3v1l-.2 .3h-.8l-.1-.3v-1zM19.7 212.7h.8l.2 .3v1l-.2 .3h-.8l-.1-.3v-1zM20.7 212.7l-1.1 1.6M20.7 200l-1.1 1.6M104.6 213.5h.9M104.6 200h.7l.2 .3v1l-.2 .3h-.7l-.2-.3v-1zM105.5 200l-1.1 1.6M106.3 213.3l.4-.6v1.6M106.5 201.3h.2v.3h-.2zM107.6 212.7h.8l.2 .3v1l-.2 .3h-.8l-.1-.3v-1zM107.6 200h.8l.2 .3v1l-.2 .3h-.8l-.1-.3v-1z"/>
<path d="M108.6 212.7l-1.1 1.6M108.6 200l-1.1 1.6M109.1 212.7h.8l.2 .3v1l-.2 .3h-.8l-.1-.3v-1zM109.1 200h.8l.2 .3v1l-.2 .3h-.8l-.1-.3v-1zM110.1 212.7l-1.1 1.6M110.1 200l-1.1 1.6M15.2 236.8h.7l.2 .2v1.1l-.2 .2h-.7l-.2-.2v-1.1zM15.4 225.9l.4-.5v1.5M16.1 236.8l-1.1 1.5M16.7 225.4h.7l.2 .2v1.1l-.2 .2h-.7l-.2-.2v-1.1zM17.1 238.1h.2v.2h-.2zM17.6 225.4l-1.1 1.5"/>
<path d="M18.2 236.8h.8l.2 .2v1.1l-.2 .2h-.8l-.1-.2v-1.1zM18.6 226.7h.2v.2h-.2zM19.2 236.8l-1.1 1.5M19.7 236.8h.8l.2 .2v1.1l-.2 .2h-.8l-.1-.2v-1.1zM19.7 225.4h.8l.2 .2v1.1l-.2 .2h-.8l-.1-.2v-1.1zM20.7 236.8l-1.1 1.5M20.7 225.4l-1.1 1.5M21.4 224.3a165.9 165.9 0 0 0 19.8-39.4l3.3-9 3.3-7.4 3.3-3.4 3.3-.9 19.8-.3 3.3 .3 3.3 2.4 3.3 7.3 3.3 9.8 9.9 30.8 6.6 21.4M98.2 231.4h.4l.3 .6v.5l-.3 .5h-.4l-.4-.5v-.5zM99.3 231.4v1.3l.2 .3h.7l.2-.3v-1.3M100.9 231.4h1.1M101.4 231.4v1.6"/>
<path d="M104.6 237.6h.9M104.6 226.2h.9M106.1 237l.2-.2h.5l.2 .2-.2 .6M106.1 225.6l.2-.2h.5l.2 .2-.2 .6h-.5l-.2 .2v.5h.9M106.5 237.6h.3M106.8 237.6l.2 .2-.2 .5h-.5l-.2-.2M107.6 236.8h.8l.2 .2v1.1l-.2 .2h-.8l-.1-.2v-1.1zM107.6 225.4h.8l.2 .2v1.1l-.2 .2h-.8l-.1-.2v-1.1zM108.6 236.8l-1.1 1.5M108.6 225.4l-1.1 1.5M109.1 236.8h.8l.2 .2v1.1l-.2 .2h-.8l-.1-.2v-1.1zM109.1 225.4h.8l.2 .2v1.1l-.2 .2h-.8l-.1-.2v-1.1z"/>
<path d="M110.1 236.8l-1.1 1.5M110.1 225.4l-1.1 1.5"/>
</g>
<g fill="none" stroke="#c0c0c0" stroke-width=".25">
<path d="M11.5 13h55.9v35.6h-55.9zM11.5 15.8h55.9M20.9 19.4h.5M20.9 18.4h.5M20.9 17.5h.5M20.9 39.3h.5M20.9 38.4h.5M20.9 37.4h.5M20.9 36.5h.5M20.9 35.5h1.5M20.9 34.6h.5M20.9 33.6h.5"/>
<path d="M20.9 32.7h.5M20.9 31.8h.5M20.9 30.8h.5M20.9 29.8h.5M20.9 28.9h.5M20.9 27.9h.5M20.9 27h.5M20.9 26.1h1.5M20.9 25.1h.5M20.9 24.1h.5M20.9 23.2h.5M20.9 22.3h.5"/>
<path d="M20.9 21.3h.5M20.9 20.4h.5M20.9 44h.5M20.9 43.1h.5M20.9 42.2h.5M20.9 41.2h.5M20.9 40.3h.5M23.1 44.5v.5M25.4 44.5v.5M27.6 44.5v.5M29.9 44.5v.5M32.1 44.5v.5"/>
<path d="M34.4 44.5v.5M36.6 44.5v.5M38.9 44.5v.5M41.1 44.5v.5M43.3 43.5v1.5M45.6 44.5v.5M47.9 44.5v.5M50.1 44.5v.5M52.4 44.5v.5M54.6 44.5v.5M56.8 44.5v.5M59.1 44.5v.5"/>
<path d="M61.3 44.5v.5M63.6 44.5v.5M65.6 45h-44.7v-28.4h44.9v28.4M12 159.3h101.3v83.1h-101.3zM12 162.1h101.3M21.4 179.3h.5M21.4 178.1h.5M21.4 176.8h.5M21.4 175.5h1.5M21.4 174.2h.5M21.4 173h.5M21.4 171.7h.5"/>
<path d="M21.4 170.4h.5M21.4 169.2h.5M21.4 167.9h.5M21.4 166.7h.5M21.4 165.4h.5M21.4 164.1h.5M21.4 162.9h82.5M102.4 175.5h1.5M103.4 179.3h.5M103.4 178.1h.5M103.4 176.8h.5M103.4 174.2h.5"/>
<path d="M103.4 173h.5M103.4 171.7h.5M103.4 170.4h.5M103.4 169.2h.5M103.4 167.9h.5M103.4 166.7h.5M103.4 165.4h.5M103.4 164.1h.5M21.4 199.6h.5M21.4 198.3h.5M21.4 197.1h.5M21.4 195.8h.5"/>
<path d="M21.4 194.5h.5M21.4 193.2h.5M21.4 192h.5M21.4 190.7h.5M21.4 189.4h.5M21.4 188.2h1.5M21.4 186.9h.5M21.4 185.7h.5M21.4 184.4h.5M21.4 183.1h.5M21.4 181.9h.5M21.4 180.6h.5"/>
<path d="M102.4 188.2h1.5M103.4 199.6h.5M103.4 198.3h.5M103.4 197.1h.5M103.4 195.8h.5M103.4 194.5h.5M103.4 193.2h.5M103.4 192h.5M103.4 190.7h.5M103.4 189.4h.5M103.4 186.9h.5M103.4 185.7h.5"/>
<path d="M103.4 184.4h.5M103.4 183.1h.5M103.4 181.9h.5M103.4 180.6h.5M21.4 219.8h.5M21.4 218.5h.5M21.4 217.3h.5M21.4 216.1h.5M21.4 214.8h.5M21.4 213.5h1.5M21.4 212.2h.5M21.4 211h.5"/>
<path d="M21.4 209.7h.5M21.4 208.4h.5M21.4 207.2h.5M21.4 205.9h.5M21.4 204.6h.5M21.4 203.4h.5M21.4 202.1h.5M21.4 200.8h1.5M102.4 213.5h1.5M102.4 200.8h1.5M103.4 219.8h.5M103.4 218.5h.5"/>
<path d="M103.4 217.3h.5M103.4 216.1h.5M103.4 214.8h.5M103.4 212.2h.5M103.4 211h.5M103.4 209.7h.5M103.4 208.4h.5M103.4 207.2h.5M103.4 205.9h.5M103.4 204.6h.5M103.4 203.4h.5M103.4 202.1h.5"/>
<path d="M21.4 238.8h82.5M21.4 237.5h.5M21.4 236.3h.5M21.4 235h.5M21.4 233.7h.5M21.4 232.5h.5M21.4 231.2h.5M21.4 230h.5M21.4 228.7h.5M21.4 227.4h.5M21.4 226.2h1.5M21.4 224.9h.5"/>
<path d="M21.4 223.6h.5M21.4 222.4h.5M21.4 221.1h.5M102.4 226.2h1.5M103.4 237.5h.5M103.4 236.3h.5M103.4 235h.5M103.4 233.7h.5M103.4 232.5h.5M103.4 231.2h.5M103.4 230h.5M103.4 228.7h.5"/>
<path d="M103.4 227.4h.5M103.4 224.9h.5M103.4 223.6h.5M103.4 222.4h.5M103.4 221.1h.5"/>
</g>
<path d="M21.4 163.1v75.7M103.9 163.1v75.7M37.9 237.3v1.5M54.4 237.3v1.5M70.9 237.3v1.5M87.4 237.3v1.5" fill="none" stroke="#c0c0c0" stroke-width=".23"/>
<path d="M43.3 16.3v28.7M21.1 35.5h44.5M21.1 26.1h44.5M21.6 175.5h82.1M37.9 163.1v75.7M54.4 163.1v75.7M70.9 163.1v75.7M87.4 163.1v75.7M21.6 188.2h82.1M21.6 213.5h82.1M21.6 200.8h82.1M21.6 226.2h82.1" fill="none" stroke="#c0c0c0" stroke-width=".23" stroke-dasharray=".5 1"/>
<g font-size="3.6">
<text x="359" y="236.1">15/5/2025</text>
<text x="277.7" y="246.6">USB</text>
</g>
<g font-size="3.5">
<text x="329.1" y="18.6">C3</text>
<text x="323.9" y="27.4">R22</text>
<text x="278" y="31.3">C1</text>
<text x="323.9" y="40.9">R23</text>
<text x="178.1" y="47.4">D1</text>
<text x="207.1" y="47.7">R12</text>
<text x="221.8" y="47.7">R13</text>
<text x="265.1" y="46.5">U1</text>
<text x="306.5" y="47.5">R6</text>
<text x="52" y="58.6">SW5</text>
<text x="128.2" y="58.2">R15</text>
<text x="151" y="58.2">R16</text>
<text x="237.4" y="58.2">R11</text>
<text x="323.9" y="57.9">R4</text>
<text x="237.4" y="65.7">R14</text>
<text x="147.6" y="67.7">C10</text>
<text x="173" y="67.7">C11</text>
<text x="253.8" y="72.9">C4</text>
<text x="90.2" y="83">RS1</text>
<text x="311.2" y="79.5">R1</text>
<text x="326.4" y="79.5">R9</text>
<text x="345.7" y="80.4">C7</text>
<text x="19.2" y="88.2">Differential Mode Input</text>
<text x="239.9" y="86.1">R10</text>
<text x="74.5" y="95.7">SW1</text>
<text x="235" y="93.9">R8</text>
<text x="178.1" y="98.2">D2</text>
<text x="239.9" y="101.4">R3</text>
<text x="312.7" y="97">C8</text>
<text x="52" y="106.9">SW4</text>
<text x="72.3" y="109.5">SW3</text>
<text x="128.2" y="109">R17</text>
<text x="151" y="109">R18</text>
<text x="256.8" y="109.4">C2</text>
<text x="147.6" y="118.6">C12</text>
<text x="173" y="118.6">C13</text>
<text x="326.4" y="117.6">R5</text>
<text x="85" y="124.7">SWLO</text>
<text x="255.3" y="121.1">R7</text>
<text x="19.2" y="128.9">Common Mode Input</text>
<text x="236.5" y="126.2">C6</text>
<text x="68.1" y="133.3">SW2</text>
<text x="255.3" y="133.8">R2</text>
<text x="82.7" y="139.1">Lead-Off</text>
<text x="178.1" y="149.1">D3</text>
<text x="128.2" y="159.8">R19</text>
<text x="151" y="159.8">R24</text>
<text x="147.6" y="169.4">C15</text>
<text x="173" y="169.4">C16</text>
<text x="326.3" y="181.1">J2</text>
<text x="349.2" y="181.1">J3</text>
<text x="255.2" y="188.4">C5</text>
<text x="202" y="192.2">R20</text>
<text x="214.7" y="192.2">R21</text>
<text x="143.4" y="204">J1</text>
<text x="188.8" y="209.5">D5</text>
<text x="216.7" y="209.5">D4</text>
<text x="237.8" y="204.9">C14</text>
<text x="292.4" y="204.9">C9</text>
</g>
<g font-size="3">
<text x="24" y="4.6">A</text>
<text x="61.1" y="4.6">B</text>
<text x="98.2" y="4.6">C</text>
<text x="135.2" y="4.6">D</text>
<text x="172.4" y="4.6">E</text>
<text x="209.6" y="4.6">F</text>
<text x="246.5" y="4.6">G</text>
<text x="283.6" y="4.6">H</text>
<text x="321.2" y="4.6">I</text>
<text x="358" y="4.6">J</text>
<text x="3.2" y="19.5">0</text>
<text x="379.1" y="19.5">0</text>
<text x="3.2" y="44">1</text>
<text x="379.1" y="44">1</text>
<text x="3.2" y="68.4">2</text>
<text x="379.1" y="68.6">2</text>
<text x="3.2" y="92.7">3</text>
<text x="379.1" y="92.7">3</text>
<text x="3.2" y="117.1">4</text>
<text x="379.1" y="117.1">4</text>
<text x="3.2" y="141.5">5</text>
<text x="379.1" y="141.5">5</text>
<text x="3.2" y="165.9">6</text>
<text x="379.1" y="165.9">6</text>
<text x="3.2" y="190.3">7</text>
<text x="379.1" y="190.3">7</text>
<text x="3.2" y="214.7">8</text>
<text x="379.1" y="214.7">8</text>
<text x="3.2" y="239.1">9</text>
<text x="379.1" y="239.1">9</text>
<text x="349.9" y="245.5">1</text>
<text x="358.8" y="243.9">1</text>
<text x="363.3" y="243.9">of</text>
<text x="368.9" y="243.9">1</text>
<text x="23.8" y="253.8">A</text>
<text x="60.8" y="253.8">B</text>
<text x="97.9" y="253.8">C</text>
<text x="135" y="253.8">D</text>
<text x="172.1" y="253.8">E</text>
<text x="209.3" y="253.8">F</text>
<text x="246.2" y="253.8">G</text>
<text x="283.3" y="253.8">H</text>
<text x="321" y="253.8">I</text>
<text x="357.7" y="253.8">J</text>
</g>
<g font-size="2.5">
<text x="11.5" y="72">grafico de frecuencia</text>
<text x="11.5" y="69.4">Excluir de simulacion para</text>
<text x="294.7" y="229.3">FILE NAME: P2_Monitor_ECG_AFE_AD8232.pdsprj</text>
<text x="359" y="231.3">DATE:</text>
<text x="294.1" y="234.9">DESIGN TITLE:Monitor ECG AFE AD8232</text>
<text x="294.7" y="245">BY:</text>
<text x="300.3" y="245">Giancarlo Torlone</text>
<text x="341.7" y="245.3">REV:</text>
<text x="359.2" y="240.7">PAGE:</text>
<text x="294.7" y="248.7">BOARD: @BOARD</text>
<text x="359" y="247.8">TIME:7:29:55 p. m.</text>
</g>
<g font-size="2.4">
<text x="122" y="15.1">A</text>
<text x="102.1" y="20.1">OUT</text>
<text x="122" y="20.1">B</text>
<text x="334.1" y="19">0.33uF</text>
<text x="343" y="22.6">REFOUT</text>
<text x="122" y="25.2">C</text>
<text x="209.6" y="27.8">VCC</text>
<text x="122" y="30.3">D</text>
<text x="161.3" y="35.3">VCC</text>
<text x="323.9" y="30.3">1.2M</text>
<text x="278" y="39.3">0.33uF</text>
<text x="323.9" y="43.7">200K</text>
<text x="120.7" y="51.9">LA</text>
<text x="178.1" y="50.4">BAS40W-04</text>
<text x="207" y="50.6">10.0M</text>
<text x="221.7" y="50.8">10.0M</text>
<text x="261.5" y="52">1</text>
<text x="266.5" y="53.2">HPDRIVE</text>
<text x="281.6" y="53.2">HPSENSE</text>
<text x="295.7" y="52">20</text>
<text x="306.4" y="52.6">10.0M</text>
<text x="13.5" y="56.7">OFFSET= 0.05m</text>
<text x="16.1" y="54.1">AMP= 0.625m</text>
<text x="21.1" y="59.2">FREQ=1</text>
<text x="34.5" y="54.4">ECG</text>
<text x="245" y="58.1">180K</text>
<text x="261.5" y="59.6">2</text>
<text x="12.8" y="63.8">OFFSET= 0.05m</text>
<text x="15.3" y="61.2">AMP= 0.625m</text>
<text x="128.1" y="63.2">22K</text>
<text x="151" y="63.2">10K</text>
<text x="245" y="65.7">180K</text>
<text x="266.5" y="60.7">+IN</text>
<text x="323.9" y="60.7">10.0M</text>
<text x="20.4" y="66.3">FREQ=1</text>
<text x="51.9" y="67.7">SW-SPDT</text>
<text x="147.6" y="70.6">47pF</text>
<text x="173" y="70.6">47pF</text>
<text x="261.5" y="67.2">3</text>
<text x="266.5" y="68.4">-IN</text>
<text x="285.2" y="68.4">IAOUT</text>
<text x="295.7" y="67.2">19</text>
<text x="254" y="75.5">1nF</text>
<text x="261.5" y="74.8">4</text>
<text x="266.5" y="76">RLDFB</text>
<text x="285.4" y="76">REFIN</text>
<text x="295.7" y="74.8">18</text>
<text x="311.2" y="82.4">10.0M</text>
<text x="326.4" y="82.4">10.0M</text>
<text x="345.7" y="83.4">0.1uF</text>
<text x="90.2" y="85.9">51k</text>
<text x="161.3" y="86.2">VCC</text>
<text x="261.5" y="87.5">5</text>
<text x="266.5" y="88.7">RLD</text>
<text x="354.9" y="88.7">VCC</text>
<text x="18.7" y="95">OFFSET=0</text>
<text x="20.9" y="92.5">AMP=1m</text>
<text x="33.1" y="92.5">Vid1</text>
<text x="239.9" y="91.2">360K</text>
<text x="261.5" y="95.2">6</text>
<text x="287.8" y="91.3">+VS</text>
<text x="295.7" y="90.1">17</text>
<text x="20" y="100.1">PHASE=0</text>
<text x="21.3" y="97.5">FREQ=5</text>
<text x="71.9" y="98.6">SW-SPDT</text>
<text x="178.1" y="101.2">BAS40W-04</text>
<text x="235" y="96.8">1M</text>
<text x="246.9" y="98.9">SW</text>
<text x="266.5" y="96.4">SW</text>
<text x="312.7" y="99.9">1.0u</text>
<text x="20.4" y="102.6">THETA=0</text>
<text x="24.5" y="107.7">TD=0</text>
<text x="33.1" y="107.8">Vid2</text>
<text x="120.7" y="102.7">RA</text>
<text x="239.9" y="106.4">1M</text>
<text x="261.5" y="102.8">7</text>
<text x="266.5" y="104">OPAMP+</text>
<text x="284.8" y="104">GND_1</text>
<text x="295.7" y="107.9">15</text>
<text x="295.7" y="102.8">16</text>
<text x="354.9" y="106.5">VCC</text>
<text x="23.3" y="110.3">TR=1u</text>
<text x="23.5" y="112.8">TF=1u</text>
<text x="256.8" y="112.3">10nF</text>
<text x="289" y="109.1">FR</text>
<text x="20.8" y="115.3">PW=50%</text>
<text x="21.3" y="117.9">FREQ=5</text>
<text x="51.9" y="116.1">SW-SPDT</text>
<text x="72.2" y="118.6">SW-SPDT</text>
<text x="128.1" y="114">22K</text>
<text x="151" y="114">10K</text>
<text x="234.9" y="116.7">REFOUT</text>
<text x="261.5" y="115.5">8</text>
<text x="266.5" y="116.7">REFOUT</text>
<text x="285.2" y="116.7">AC/DC</text>
<text x="295.7" y="115.5">14</text>
<text x="22.3" y="120.4">V1=-1m</text>
<text x="23" y="123">V2=1m</text>
<text x="147.6" y="121.5">47pF</text>
<text x="173" y="121.5">47pF</text>
<text x="255.3" y="124">100K</text>
<text x="326.4" y="120.5">10.0K</text>
<text x="236.5" y="129.1">1.5nF</text>
<text x="261.5" y="128.2">9</text>
<text x="266.5" y="129.4">OPAMP-</text>
<text x="287.4" y="129.4">SDN</text>
<text x="295.7" y="128.2">13</text>
<text x="335.3" y="129.4">SDN</text>
<text x="18.6" y="133.1">AMP=100m</text>
<text x="18.7" y="135.7">OFFSET=0</text>
<text x="31.9" y="135.7">Vic</text>
<text x="68.1" y="136.2">SW-SPDT</text>
<text x="84.9" y="133.8">SW-SPDT</text>
<text x="161.3" y="137">VCC</text>
<text x="255.3" y="136.7">1M</text>
<text x="286.2" y="137">LOD+</text>
<text x="295.7" y="135.8">12</text>
<text x="309.9" y="137">LOD+</text>
<text x="20" y="140.7">PHASE=0</text>
<text x="20.2" y="138.2">FREQ=60</text>
<text x="20.4" y="143.3">THETA=0</text>
<text x="221.5" y="142.1">OUT</text>
<text x="237.5" y="138.3">OUT</text>
<text x="237.5" y="140.7">V=1.70959</text>
<text x="260.4" y="140.9">10</text>
<text x="266.5" y="142.1">OUT</text>
<text x="286.8" y="142.1">LOD-</text>
<text x="295.7" y="140.9">11</text>
<text x="309.9" y="142.1">LOD-</text>
<text x="265" y="146">AD8232ACPZ-R7-1</text>
<text x="120.7" y="153.5">RL</text>
<text x="178.1" y="152">BAS40W-04</text>
<text x="128.1" y="164.8">22K</text>
<text x="151" y="164.8">10K</text>
<text x="147.6" y="172.3">47pF</text>
<text x="173" y="172.3">47pF</text>
<text x="196.9" y="174.8">VCC</text>
<text x="210.1" y="175.4">OUT</text>
<text x="245.2" y="175.1">VCC</text>
<text x="308.7" y="174.8">VDD</text>
<text x="297.7" y="185.3">OUT</text>
<text x="322.8" y="184.1">1</text>
<text x="332.8" y="183.9">AN</text>
<text x="343" y="183.9">PWM</text>
<text x="356.9" y="184.1">1</text>
<text x="365.8" y="185.3">LOD-</text>
<text x="255.1" y="191.3">NFM18PS105D0J3D</text>
<text x="297.8" y="190.3">SDN</text>
<text x="322.8" y="186.6">2</text>
<text x="322.8" y="189.1">3</text>
<text x="322.8" y="191.7">4</text>
<text x="332.8" y="188.9">CS</text>
<text x="344.2" y="186.4">INT</text>
<text x="356.9" y="186.6">2</text>
<text x="356.9" y="189.1">3</text>
<text x="356.9" y="191.7">4</text>
<text x="365.8" y="187.8">LOD+</text>
<text x="119.2" y="198">RL</text>
<text x="201.9" y="195.1">470</text>
<text x="214.6" y="195.1">470</text>
<text x="251.6" y="196.8">3</text>
<text x="256.6" y="198">OUTPUT</text>
<text x="272.9" y="198">INPUT</text>
<text x="283.3" y="196.8">1</text>
<text x="322.8" y="194.2">5</text>
<text x="322.8" y="196.8">6</text>
<text x="332.8" y="196.6">3V3</text>
<text x="356.9" y="194.2">5</text>
<text x="356.9" y="196.8">6</text>
<text x="322.8" y="199.3">7</text>
<text x="322.8" y="201.8">8</text>
<text x="343" y="201.6">GND</text>
<text x="356.9" y="199.3">7</text>
<text x="356.9" y="201.8">8</text>
<text x="139.9" y="206.9">1</text>
<text x="139.9" y="209.5">2</text>
<text x="144.8" y="208.1">SLEEVE</text>
<text x="157.4" y="208.1">RING_2</text>
<text x="169" y="206.9">4</text>
<text x="169" y="209.5">5</text>
<text x="237.7" y="207.8">10u</text>
<text x="266.3" y="206" transform="rotate(-90 266.3 206)">GND_2</text>
<text x="271.4" y="206" transform="rotate(-90 271.4 206)">GND_1</text>
<text x="292.4" y="207.8">1.0u</text>
<text x="326.2" y="207">66226-008</text>
<text x="349.1" y="207">66226-008</text>
<text x="119" y="213.2">RA</text>
<text x="119.3" y="210.7">LA</text>
<text x="139.9" y="212">3</text>
<text x="144.8" y="210.7">TIP</text>
<text x="144.8" y="213.2">RING_1</text>
<text x="159.9" y="210.7">NP_1</text>
<text x="159.9" y="213.2">NP_2</text>
<text x="169" y="212">6</text>
<text x="183.6" y="212.4">LED-GREEN</text>
<text x="216.7" y="212.4">LED-RED</text>
<text x="267.5" y="211" transform="rotate(-90 267.5 211)">4</text>
<text x="270.2" y="211" transform="rotate(-90 270.2 211)">2</text>
<text x="143.4" y="217.1">SJ-43514-SMT-TR</text>
</g>
</svg>
